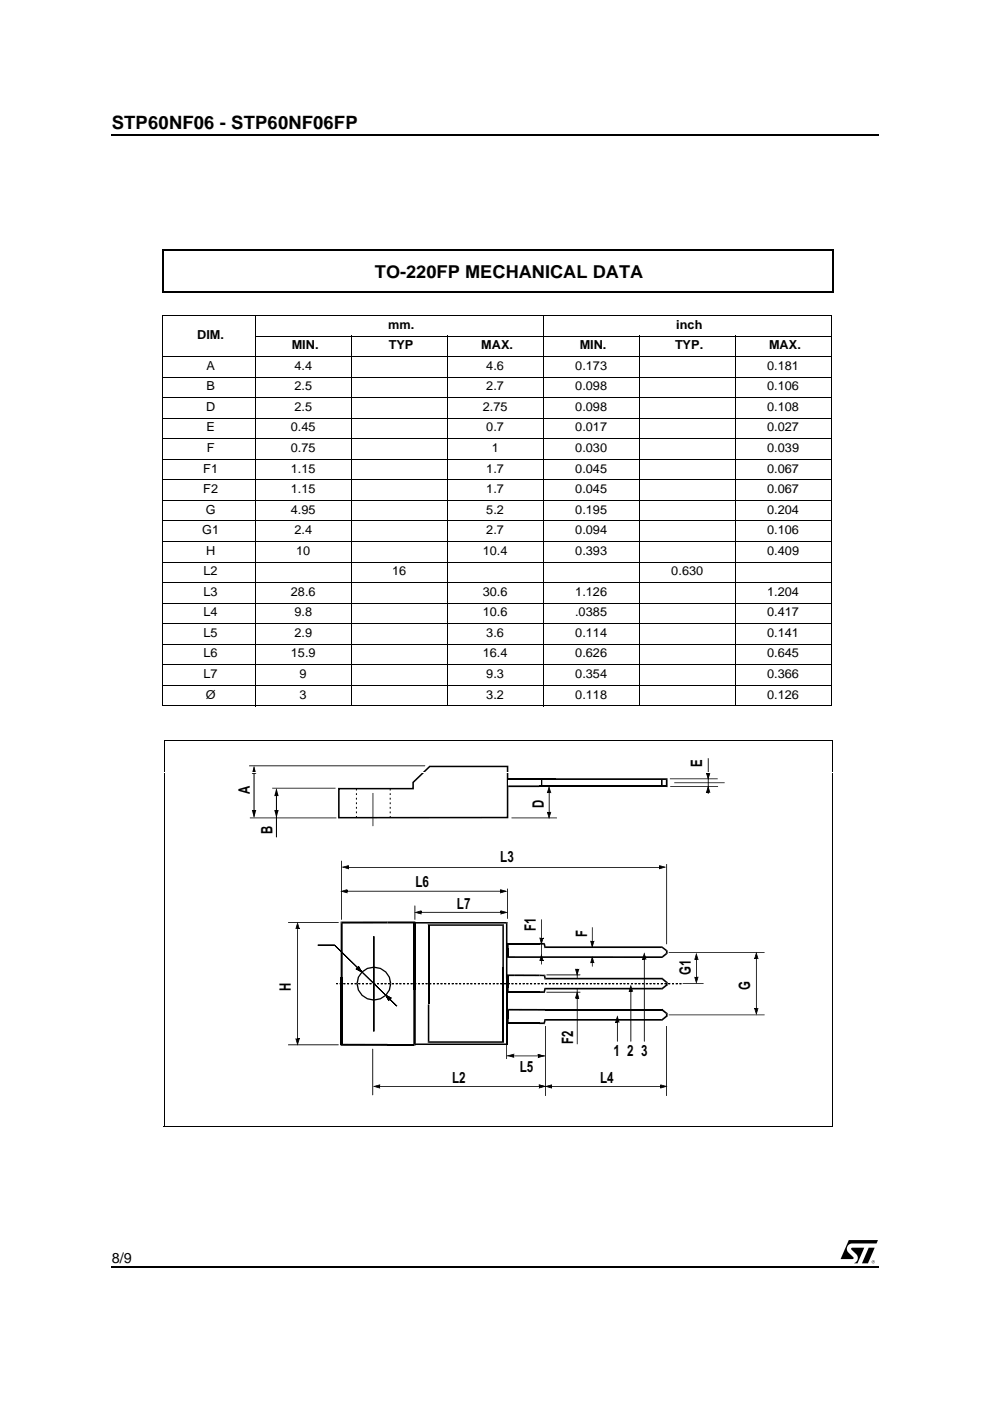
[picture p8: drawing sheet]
<svg xmlns="http://www.w3.org/2000/svg" width="210mm" height="297mm" viewBox="0 0 210 297" stroke-linecap="round" stroke-linejoin="round" font-family="sans-serif">
<path d="M23.6 28.4l.1 .3zM186.3 28.4l.1 .3zM23.6 268.4l.1 .3zM186.3 268.4l.1 .3z" fill="#000"/>
<path d="M23.7 28.5h162.6M23.7 268.6h162.6" fill="none" stroke="#000" stroke-width=".25"/>
<path d="M178.2 262.9h8v4.9h-8z" fill="#fff"/>
<path d="M180.5 264.6l2.7-.1-1.4 3.4-.7-.1a1.17 1.17 0 0 0 .5-1.9l-1.1-1zM184.2 264.5h1.3l-1.5 3.4h-1.2zM180 262.9h6.2l-.4 .7h-5.1a1.12 1.12 0 0 0-1.1 .8 1.12 1.12 0 0 0 .3 1.2l1 1v.3l-2.7 .1z" fill="#000"/>
<path d="M184.8 267.5a.35 .35 0 0 1 .7 0 .35 .35 0 0 1-.7 0zM184.9 267.5a.29 .29 0 0 0 .5 0 .29 .29 0 0 0-.5 0zM185 267.3l.3 .1v.3l-.2-.2-.1 .2zM185.1 267.4h.2z" fill="#231f20"/>
<g fill="#fff">
<path d="M23.7 34.8h162.5v224.9h-162.5z"/>
<path d="M34 246.7h142.5v3.8h-142.5z"/>
<path d="M34 244.7h7.1v4.3h-7.1z"/>
<path d="M34 43.9h142.5v3.7h-142.5z"/>
<path d="M34.8 157.1h141.6v81.6h-141.6z"/>
</g>
<path d="M34.8 157.1h141.7M34.8 157v81.7M176.4 157.1v81.7M34.7 238.7h141.7" fill="none" stroke="#000" stroke-width=".21"/>
<path d="M50.5 160.7h111.7v71.6h-111.7z" fill="#fff"/>
<path d="M71.8 167.2h15.8v-1.3l3.5-3.4h16.5v10.8l-35.8 .1z" fill-rule="evenodd" fill="#fff" stroke="#000" stroke-width=".33"/>
<g fill="#000">
<path d="M108.4 173.3h9.7v.2h-9.7z" fill-rule="evenodd"/>
<path d="M125.5 196.6h.2v8.3h-.2z" fill-rule="evenodd"/>
</g>
<path d="M88 195.7h19.4v25.7h-19.4z" fill-rule="evenodd" fill="#dedfdf"/>
<path d="M88 195.7h19.4v25.7h-19.4z" fill-rule="evenodd" fill="#fff"/>
<g fill="#000">
<path d="M87.8 195.5h.2l-.2 .2 .2-.2h19.4v.3h-19.4l.1-.1h-.3z" fill-rule="evenodd"/>
<path d="M107.3 195.7l.1 .1v-.3h.2v.2l-.2-.2 .2 .2v11.8h-.3z" fill-rule="evenodd"/>
<path d="M107.3 207.5h.3v1.9h-.3z" fill-rule="evenodd"/>
<path d="M87.8 200.4h.3v21l-.1-.2v.4h-.2v-.2l.2 .2-.2-.2z" fill-rule="evenodd"/>
<path d="M88 221.2h19.4l-.1 .2h.3v.2h-.2l.2-.2-.2 .2h-19.4z" fill-rule="evenodd"/>
</g>
<path d="M88 195.7v4.7M107.4 209.4v12" fill="none" stroke="#000" stroke-width=".33"/>
<path d="M90.9 196.1h15.8v24.8h-15.8z" fill-rule="evenodd" fill="#fff"/>
<path d="M90.9 196.1v16.9M106.7 205.2v6.6M106.7 211.9v9" fill="none" stroke="#000" stroke-width=".33"/>
<g fill="#000">
<path d="M90.7 196h.2l-.2 .1 .2-.1h15.8v.3h-15.8l.1-.2h-.3z" fill-rule="evenodd"/>
<path d="M106.5 196.1l.2 .2v-.3h.1v.1l-.1-.1 .1 .1v9.1h-.3z" fill-rule="evenodd"/>
<path d="M106.5 205.3h.3v6.6h-.3z" fill-rule="evenodd"/>
<path d="M90.7 213h.3v7.9l-.1-.1v.3h-.2v-.2l.2 .2-.2-.2z" fill-rule="evenodd"/>
<path d="M90.9 220.8h15.8l-.2 .1h.3v.2h-.1l.1-.2-.1 .2h-15.8z" fill-rule="evenodd"/>
</g>
<path d="M107.7 165.2h33.7v1.5h-33.7z" fill-rule="evenodd" fill="#fff"/>
<path d="M107.7 165.2h10.1M114.4 166.7h27" fill="none" stroke="#000" stroke-width=".35"/>
<g fill="#000">
<path d="M116.4 166.9l.4 1.2h-.7zM149.8 163.9h.7l-.4 1.2zM150.1 166.8l.4 1.2h-.7zM63.1 195.7l.3 1.2h-.7zM160 213.8h.7l-.3 1.2zM160.4 202.1l.3 1.1h-.7zM62.7 220.3h.7l-.3 1.1zM79.3 230.3l1.2-.3v.7z"/>
<path d="M57.7 167h13.5v.2h-13.5z" fill-rule="evenodd"/>
<path d="M53 173.3h18.3v.2h-18.3z" fill-rule="evenodd"/>
<path d="M107.5 166.7h.4l-.2-.2h6.7v.4h-6.7l-.2-.2 .2 .2h-.2z" fill-rule="evenodd"/>
<path d="M116.3 166.9h.2l-.4 1.2v-.1l-.2 .1h.2z" fill-rule="evenodd"/>
<path d="M116.1 168h.2v.1h-.2z" fill-rule="evenodd"/>
<path d="M116.3 168h.3v.1h-.3z" fill-rule="evenodd"/>
<path d="M116.4 166.6l.1 .3h-.2h.2l.4 1.1-.2 .1-.4-1.2h.2h-.2z" fill-rule="evenodd"/>
<path d="M116.6 168l.3 .1h-.3z" fill-rule="evenodd"/>
<path d="M141.2 165.2h.3v1.5l-.1 .2 .1-.2v.2h-.1v-.4l-.2 .2z" fill-rule="evenodd"/>
<path d="M117.8 165h23.6l.1 .2-.1-.2h.1v.2h-.3l.2 .2h-23.6z" fill-rule="evenodd"/>
<path d="M149.7 163.9l.1 .1 .1-.1 .3 1.2h-.1l-.3-1.2z" fill-rule="evenodd"/>
<path d="M149.8 163.9h.2v.1h-.2z" fill-rule="evenodd"/>
<path d="M150.1 166.8h.1l-.3 1.2-.1-.1-.1 .2h.1z" fill-rule="evenodd"/>
<path d="M149.8 167.9h.2v.2h-.2z" fill-rule="evenodd"/>
<path d="M150 163.9h.3v.1h-.3z" fill-rule="evenodd"/>
<path d="M150 167.9h.3v.2h-.3z" fill-rule="evenodd"/>
<path d="M150.4 163.9l.2 .1-.4 1.1h-.1h.1l-.1 .3v-.3h.1h-.1z" fill-rule="evenodd"/>
<path d="M150.1 160.8h.1v7.5h-.1z" fill-rule="evenodd"/>
<path d="M150.1 166.5l.1 .3h-.1h.1l.4 1.2h-.2l-.3-1.2h.1h-.1z" fill-rule="evenodd"/>
<path d="M150.3 167.9l.3 .2h-.3z" fill-rule="evenodd"/>
<path d="M150.3 163.9h.3h-.2l.1 .1h-.2z" fill-rule="evenodd"/>
<path d="M142 165h10.2v.2h-10.2z" fill-rule="evenodd"/>
<path d="M142.1 166.7h10.1v.2h-10.1z" fill-rule="evenodd"/>
<path d="M143 165.9h10.6v.1h-10.6z" fill-rule="evenodd"/>
<path d="M62.7 196.9l.2-.1v.2z" fill-rule="evenodd"/>
<path d="M62.9 196.8h.3v.2h-.3z" fill-rule="evenodd"/>
<path d="M63.1 195.5l.1 .2h-.2h.2l-.4 1.2h-.1l.3-1.2h.2h-.2z" fill-rule="evenodd"/>
<path d="M63.2 196.8h.2v.2h-.2z" fill-rule="evenodd"/>
<path d="M63 195.7h.2l.2 1.3h.2l-.2-.2v.1z" fill-rule="evenodd"/>
<path d="M115.6 217.5h.1v14.9h-.1z" fill-rule="evenodd"/>
<path d="M159.9 213.7l.1 .2 .1-.1 .3 1.2h-.1l-.3-1.3z" fill-rule="evenodd"/>
<path d="M160 213.7h.2v.2h-.2z" fill-rule="evenodd"/>
<path d="M160.3 202.1h.1l-.3 1.2-.1-.1-.1 .1h.1z" fill-rule="evenodd"/>
<path d="M160 203.2h.2v.1h-.2z" fill-rule="evenodd"/>
<path d="M160.2 213.7h.3v.2h-.3z" fill-rule="evenodd"/>
<path d="M160.2 203.2h.3v.1h-.3z" fill-rule="evenodd"/>
<path d="M160.6 213.8h.2l-.4 1.2h-.1h.1v.2l-.1-.2h.1h-.1z" fill-rule="evenodd"/>
<path d="M160.3 203h.1v11h-.1z" fill-rule="evenodd"/>
<path d="M160.4 201.8v.3h-.1h.1l.4 1.1-.2 .1-.3-1.2h.1h-.1z" fill-rule="evenodd"/>
<path d="M160.5 203.2l.3 .1h-.3z" fill-rule="evenodd"/>
<path d="M160.5 213.7h.3l-.2 .1 .1 .1h-.2z" fill-rule="evenodd"/>
<path d="M62.6 220.2h.3v.2z" fill-rule="evenodd"/>
<path d="M62.9 220.2h.3v.2h-.3z" fill-rule="evenodd"/>
<path d="M62.7 220.3h.1l.4 1.1h-.2l.2 .1-.1 .2-.1-.2h.2h-.2z" fill-rule="evenodd"/>
<path d="M63 197h.2v23.3h-.2z" fill-rule="evenodd"/>
<path d="M63.2 220.2h.2v.2h-.2z" fill-rule="evenodd"/>
<path d="M63.4 220.3v.1l.2-.2h-.2l-.2 1.3-.2-.1z" fill-rule="evenodd"/>
<path d="M79 222.4h.1v9.8h-.1z" fill-rule="evenodd"/>
<path d="M79 230.3h.3v.1v-.1l1.2-.4v.2l-1.2 .3v-.1v.1z" fill-rule="evenodd"/>
<path d="M80 230.3h60.8v.1h-60.8z" fill-rule="evenodd"/>
<path d="M79.3 230.3l1.2 .3-.1 .1 .2 .1v-.1l-1.3-.3z" fill-rule="evenodd"/>
<path d="M80.4 230.5h.2v.2h-.2z" fill-rule="evenodd"/>
<path d="M80.4 230.2h.2v.3h-.2z" fill-rule="evenodd"/>
<path d="M80.5 229.9l.1 .3h-.2z" fill-rule="evenodd"/>
</g>
<path d="M58.6 168.2v9.3M114.8 165.3v1.3v-1.3M150.1 160.8v7.5M63.1 197v23.3M115.7 217.5v14.9M160.4 203v11M79 222.4v9.8M80 230.4h60.8" fill="none" stroke="#000" stroke-width=".21"/>
<path d="M72.4 195.6h15.5v25.9h-15.5z" fill-rule="evenodd" fill="#eee"/>
<path d="M72.4 195.6h15.5v25.9h-15.5z" fill-rule="evenodd" fill="#fff"/>
<g fill="#000">
<path d="M72.2 195.4h.2v.4l.3-.2v11.6h-.5v-11.6l.2-.2-.2 .2z" fill-rule="evenodd"/>
<path d="M82.2 195.4h5.7l.2 .2-.2-.2h.2v.2h-.5l.3 .2h-5.7z" fill-rule="evenodd"/>
<path d="M72.2 221.5h.5l-.3-.2h9.8v.4h-9.8l-.2-.2 .2 .2h-.2z" fill-rule="evenodd"/>
<path d="M87.6 209.9h.5v11.6l-.2 .2 .2-.2v.2h-.2v-.4l-.3 .2z" fill-rule="evenodd"/>
</g>
<path d="M82.2 221.5h5.7" fill="none" stroke="#000" stroke-width=".42"/>
<path d="M87.9 195.6v14.3M72.4 207.2v14.3" fill="none" stroke="#000" stroke-width=".43"/>
<path d="M72.4 195.6h9.8" fill="none" stroke="#000" stroke-width=".44"/>
<circle cx="79.2" cy="208.6" r="3.5" fill="#fff"/>
<g fill="#000">
<path d="M72.4 189l1.2-.4v.7zM81.8 211l1.1 .6-.5 .5z"/>
<path d="M52.8 162.3h37.3v.2h-37.3z" fill-rule="evenodd"/>
<path d="M79 168.1h.2v7.1h-.2z" fill-rule="evenodd"/>
<path d="M61.1 195.5h10.7v.2h-10.7z" fill-rule="evenodd"/>
<path d="M72.3 182.5h.2v12.5h-.2z" fill-rule="evenodd"/>
<path d="M72.1 189l.3-.1v.2v-.2l1.2 .3v.2l-1.2-.3v-.2v.2z" fill-rule="evenodd"/>
<path d="M73.5 188.6h.2v.2h-.2z" fill-rule="evenodd"/>
<path d="M73.5 188.8h.2v.3h-.2z" fill-rule="evenodd"/>
<path d="M73.5 189.1h.2v.3z" fill-rule="evenodd"/>
<path d="M73.6 188.9h33.7v.1h-33.7z" fill-rule="evenodd"/>
<path d="M73.6 183.8h66.5v.2h-66.5z" fill-rule="evenodd"/>
<path d="M72.4 188.9l1.3-.3v-.1l-.2 .1 .1 .1-1.2 .4z" fill-rule="evenodd"/>
<path d="M107.5 188.4h.2v6.4h-.2z" fill-rule="evenodd"/>
<path d="M75.6 208.6h.3a3.4 3.4 0 0 0 3.4 3.3v.3a3.7 3.7 0 0 1-3.7-3.6z" fill-rule="evenodd"/>
<path d="M75.9 205.1l.1-.1 .6 1-1-.6z" fill-rule="evenodd"/>
<path d="M76.7 206l1.1-.8 1.5-.3v.3a3.4 3.4 0 0 0-3.4 3.4h-.3l.3-1.5z" fill-rule="evenodd"/>
<path d="M79.3 211.9a3.3 3.3 0 0 0 3.4-3.3h.3a3.7 3.7 0 0 1-3.7 3.6z" fill-rule="evenodd"/>
<path d="M79.3 204.9a3.7 3.7 0 0 1 3.7 3.7h-.3a3.3 3.3 0 0 0-3.4-3.4z" fill-rule="evenodd"/>
<path d="M61.1 221.5h10.7v.1h-10.7z" fill-rule="evenodd"/>
</g>
<path d="M52.8 162.4h37.3M61.1 195.6h10.7M72.4 182.5v12.5M73.6 188.9h33.7M73.6 183.9h66.5M79.3 198.5v20.2v-20.2M79.3 198.5v20.2M107.6 188.4v6.4M67.4 200.4h3.5l13.3 12.9-13.3-12.9zM75.9 205.1l-.3 .3 1 .6-1-.6 .4-.4 .6 1-.6-1zM81.8 211l1.1 .6-.5 .5-.6-1.1 .6 1.1 .5-.5zM61.1 221.5h10.7" fill="none" stroke="#000" stroke-width=".21"/>
<path d="M107.7 214.1h32.7l1 .8v.5l-1 .8h-24.8l-.2 .8h-7.7z" fill-rule="evenodd" fill="#fff"/>
<g fill="#000">
<path d="M107.5 214.1h.3v1.9h-.3z" fill-rule="evenodd"/>
<path d="M107.5 216h.3v1l-.1-.2v.3h-.2v-.1l.2 .1-.2-.1z" fill-rule="evenodd"/>
<path d="M107.7 216.8h1.3v.3h-1.3z" fill-rule="evenodd"/>
<path d="M107.5 213.9h.2l-.2 .2 .2-.2h7.9v.4h-7.9l.1-.2h-.3z" fill-rule="evenodd"/>
<path d="M114.4 216.8h1l-.2 .1 .4 .1-.1 .1h-.1l.2-.1-.2 .1h-1z" fill-rule="evenodd"/>
<path d="M115.4 216h.2v.4l.1-.1-.1 .7-.4-.1 .4-.9-.2 .2z" fill-rule="evenodd"/>
<path d="M115.6 216h24.8l-.1 .1 .2 .3h-24.9z" fill-rule="evenodd"/>
<path d="M140.4 213.9l1.1 .9-.2 .2-1-.8 .1 .1z" fill-rule="evenodd"/>
<path d="M140.3 216.1l1-.8-.1 .1h.4l-1.1 1z" fill-rule="evenodd"/>
<path d="M141.2 214.9l.1 .1 .2-.2 .1 .6h-.4z" fill-rule="evenodd"/>
</g>
<path d="M109 217h5.4M115.6 214.1h24.8" fill="none" stroke="#000" stroke-width=".35"/>
<path d="M107.7 200.1h7.7l.2 .7h24.8l1 .8v.5l-1 .8h-32.7z" fill-rule="evenodd" fill="#fff"/>
<g fill="#000">
<path d="M116.1 172.2h.7l-.4 1.2zM72.7 183.8l1.2-.3v.7zM88.1 193.5l1.2-.4v.7zM106.1 188.6l1.2 .4-1.2 .3zM106.2 193.1l1.2 .4-1.2 .3zM139.8 183.5l1.2 .3-1.2 .4zM114.5 198.9h.7l-.4 1.2zM114.8 202.5l.4 1.2h-.7zM122 205.5h.7l-.3 1.2zM122.4 210.5l.3 1.1h-.7zM125.2 199.6h.7l-.3 1.1zM125.6 203l.3 1.1h-.7z"/>
<path d="M130.9 215.5l.3 1.2h-.7zM136.6 202.2l.4 1.1h-.8zM147.3 207.2h.7l-.4 1.1zM147.6 202.3l.4 1.1h-.7zM114.3 230l1.2 .3-1.2 .4zM115.8 230.3l1.2-.3v.7zM140.1 230l1.2 .3-1.2 .4z"/>
<path d="M115.9 172.1l.2 .2v-.1l.4 1.2h-.2l-.2-1.3z" fill-rule="evenodd"/>
<path d="M116.1 172.1h.2v.2h-.2z" fill-rule="evenodd"/>
<path d="M116.3 172.1h.3v.2h-.3z" fill-rule="evenodd"/>
<path d="M116.7 172.2h.2l-.4 1.2h-.2h.2l-.1 .3-.1-.3h.2h-.2z" fill-rule="evenodd"/>
<path d="M116.3 167.4h.2v4.8h-.2z" fill-rule="evenodd"/>
<path d="M116.6 172.1h.3l-.2 .1 .1 .1h-.2z" fill-rule="evenodd"/>
<path d="M72.4 183.8h.3v.1v-.1l1.2-.4v.2l-1.2 .3v-.1v.1z" fill-rule="evenodd"/>
<path d="M72.7 183.8l1.2 .3-.1 .1 .2 .1v-.1l-1.3-.3z" fill-rule="evenodd"/>
<path d="M73.8 184h.2v.2h-.2z" fill-rule="evenodd"/>
<path d="M73.8 183.7h.2v.3h-.2z" fill-rule="evenodd"/>
<path d="M73.9 183.4l.1 .3h-.2z" fill-rule="evenodd"/>
<path d="M87.9 192h.2v3h-.2z" fill-rule="evenodd"/>
<path d="M87.8 193.5l.3-.1v.1v-.1l1.2 .3v.2l-1.2-.4v-.1v.1z" fill-rule="evenodd"/>
<path d="M89.2 193.1h.2v.2h-.2z" fill-rule="evenodd"/>
<path d="M89.2 193.3h.2v.3h-.2z" fill-rule="evenodd"/>
<path d="M89.2 193.6h.2v.3z" fill-rule="evenodd"/>
<path d="M89.3 193.3h18.1v.2h-18.1z" fill-rule="evenodd"/>
<path d="M88.1 193.4l1.3-.3v-.1l-.2 .1 .1 .1-1.2 .3z" fill-rule="evenodd"/>
<path d="M106 188.6h.2v.2h-.2z" fill-rule="evenodd"/>
<path d="M106 188.8h.2v.3h-.2z" fill-rule="evenodd"/>
<path d="M106 189.1h.2l-.2 .3z" fill-rule="evenodd"/>
<path d="M106.1 193.1h.2v.2h-.2z" fill-rule="evenodd"/>
<path d="M106.1 193.3h.2v.3h-.2z" fill-rule="evenodd"/>
<path d="M106 188.5v.1l1.3 .3v.2l-1.2-.4 .1-.1z" fill-rule="evenodd"/>
<path d="M106.1 193.6h.2l-.2 .3z" fill-rule="evenodd"/>
<path d="M106.1 193v.1l1.3 .3v.1l-1.2-.3 .1-.1z" fill-rule="evenodd"/>
<path d="M106.1 189.2l1.2-.3v.2v-.2l.3 .1-.3 .1v-.2v.2l-1.2 .3z" fill-rule="evenodd"/>
<path d="M106.2 193.7l1.2-.3v.1v-.1l.3 .1h-.3v-.1v.1l-1.2 .4z" fill-rule="evenodd"/>
<path d="M107.5 199.9h.2v.4l.1-.2v1h-.3v-1l.2-.2-.2 .2z" fill-rule="evenodd"/>
<path d="M114.3 198.8h.4v.2z" fill-rule="evenodd"/>
<path d="M114.7 198.8h.2v.2h-.2z" fill-rule="evenodd"/>
<path d="M114.9 198.8h.3v.2h-.3z" fill-rule="evenodd"/>
<path d="M115.1 198.9l.1 .1 .1-.2h-.1l-.3 1.3-.2-.1z" fill-rule="evenodd"/>
<path d="M125.1 199.5h.3v.1z" fill-rule="evenodd"/>
<path d="M125.4 199.5h.3v.1h-.3z" fill-rule="evenodd"/>
<path d="M125.7 199.5h.2v.1h-.2z" fill-rule="evenodd"/>
<path d="M125.8 199.6h.1l.1-.1h-.1l-.3 1.2h-.1z" fill-rule="evenodd"/>
<path d="M139.8 184.1l1.2-.3v.1l-1.3 .3v.1l.2-.1z" fill-rule="evenodd"/>
<path d="M139.7 184h.2v.2h-.2z" fill-rule="evenodd"/>
<path d="M139.7 183.7h.2v.3h-.2z" fill-rule="evenodd"/>
<path d="M139.7 183.4l.2 .3h-.2z" fill-rule="evenodd"/>
<path d="M139.8 183.4l1.2 .4v.1v-.1h.3l-.3 .1v-.1v.1l-1.2-.3z" fill-rule="evenodd"/>
<path d="M107.5 202.9h.3l-.1-.2 32.7 .1v.3h-32.7l-.2-.2 .2 .2h-.2z" fill-rule="evenodd"/>
<path d="M107.5 201.1h.3v1.8h-.3z" fill-rule="evenodd"/>
<path d="M107.7 199.9h1.3v.4h-1.3z" fill-rule="evenodd"/>
<path d="M114.4 203.6h.3v.1z" fill-rule="evenodd"/>
<path d="M114.7 203.6h.2v.1h-.2z" fill-rule="evenodd"/>
<path d="M114.4 198.9h.1l.4 1.1h-.2l.2 .1-.1 .2-.1-.2h.2h-.2z" fill-rule="evenodd"/>
<path d="M114.7 194.9h.2v9.6h-.2z" fill-rule="evenodd"/>
<path d="M114.8 202.2l.1 .3h-.2h.2l-.4 1.2-.1-.1 .3-1.1h.2h-.2z" fill-rule="evenodd"/>
<path d="M114.9 203.6h.3v.1h-.3z" fill-rule="evenodd"/>
<path d="M114.7 202.5h.2l.3 1.2h.1l-.1-.1-.1 .1z" fill-rule="evenodd"/>
<path d="M114.4 199.9h1l.2 .2-.2-.2 .2 .2h-.4l.2 .2h-1z" fill-rule="evenodd"/>
<path d="M115.2 200.1h.4l.1 .7-.1-.2v.4h-.2v-.1l.2 .1z" fill-rule="evenodd"/>
<path d="M115.9 206.6h7.1v.2h-7.1z" fill-rule="evenodd"/>
<path d="M115.9 210.3h7.1v.1h-7.1z" fill-rule="evenodd"/>
<path d="M121.9 211.6l.3-.1v.2z" fill-rule="evenodd"/>
<path d="M121.9 205.4h.3v.2z" fill-rule="evenodd"/>
<path d="M122.2 205.4h.3v.2h-.3z" fill-rule="evenodd"/>
<path d="M122.2 211.5h.3v.2h-.3z" fill-rule="evenodd"/>
<path d="M121.9 205.5h.2l.3 1.1h-.1l.1 .1v.2l-.1-.2h.1h-.1z" fill-rule="evenodd"/>
<path d="M122.4 210.2v.2l-.1 .1h.1l-.3 1.1h-.2l.4-1.2h.1h-.1z" fill-rule="evenodd"/>
<path d="M122.5 205.4h.2v.2h-.2z" fill-rule="evenodd"/>
<path d="M122.5 211.5h.2v.2h-.2z" fill-rule="evenodd"/>
<path d="M122.6 205.5l.1 .1 .1-.2h-.1l-.3 1.3-.1-.1z" fill-rule="evenodd"/>
<path d="M122.3 210.5l.1-.1 .3 1.3h.1l-.1-.2-.1 .1z" fill-rule="evenodd"/>
<path d="M125.2 204.1l.2-.1v.2z" fill-rule="evenodd"/>
<path d="M125.4 204h.3v.2h-.3z" fill-rule="evenodd"/>
<path d="M125.2 199.6h.1l.3 1.1h-.1h.1v.3l-.1-.3h.1h-.1z" fill-rule="evenodd"/>
<path d="M125.6 202.7v.2l-.1 .1h.1l-.3 1.1h-.1l.3-1.2h.1h-.1z" fill-rule="evenodd"/>
<path d="M125.7 204h.2v.2h-.2z" fill-rule="evenodd"/>
<path d="M125.5 203l.1-.1 .3 1.3h.1l-.1-.2-.1 .1z" fill-rule="evenodd"/>
<path d="M130.8 215.5h.2l-.4 1.2-.1-.1-.1 .2h.1z" fill-rule="evenodd"/>
<path d="M130.5 216.6h.2v.2h-.2z" fill-rule="evenodd"/>
<path d="M130.7 216.6h.3v.2h-.3z" fill-rule="evenodd"/>
<path d="M130.8 215.8h.2v5h-.2z" fill-rule="evenodd"/>
<path d="M130.9 215.3l.1 .2h-.2h.2l.3 1.2h-.1l-.4-1.2h.2h-.2z" fill-rule="evenodd"/>
<path d="M131 216.6l.4 .2h-.4z" fill-rule="evenodd"/>
<path d="M133.7 209.5h.1v11.3h-.1z" fill-rule="evenodd"/>
<path d="M136.5 202.2h.2l-.4 1.2-.1-.1-.1 .1h.1z" fill-rule="evenodd"/>
<path d="M136.2 203.3h.3v.1h-.3z" fill-rule="evenodd"/>
<path d="M136.5 203.3h.2v.1h-.2z" fill-rule="evenodd"/>
<path d="M136.6 201.9l.1 .3h-.2h.2l.3 1.1-.1 .1-.4-1.2h.2h-.2z" fill-rule="evenodd"/>
<path d="M136.7 203.3l.4 .1h-.4z" fill-rule="evenodd"/>
<path d="M140.3 202.8l1-.8 .2 .3-1.1 .8v-.3z" fill-rule="evenodd"/>
<path d="M115.6 200.6l24.9 .1-.1-.1v.4h-24.8z" fill-rule="evenodd"/>
<path d="M141.2 217.5h.2v14.9h-.2z" fill-rule="evenodd"/>
<path d="M141.3 183.2h.1v17h-.1z" fill-rule="evenodd"/>
<path d="M141.2 201.6h.4l-.1 .7 .1-.2-.1 .2-.2-.3-.1 .1z" fill-rule="evenodd"/>
<path d="M140.5 200.7l1.1 .9-.1-.1 .1 .1h-.4l.1 .1-1-.7z" fill-rule="evenodd"/>
<path d="M144.8 208.5h4.4v.1h-4.4z" fill-rule="evenodd"/>
<path d="M147.2 207.1l.1 .2 .1-.1 .3 1.1-.1 .1-.3-1.3z" fill-rule="evenodd"/>
<path d="M147.3 207.1h.2v.2h-.2z" fill-rule="evenodd"/>
<path d="M147.6 202.3h.1l-.3 1.2-.1-.1-.1 .1h.1z" fill-rule="evenodd"/>
<path d="M147.3 203.4h.2v.1h-.2z" fill-rule="evenodd"/>
<path d="M147.5 207.1h.3v.2h-.3z" fill-rule="evenodd"/>
<path d="M147.5 203.4h.3v.1h-.3z" fill-rule="evenodd"/>
<path d="M147.9 207.2h.2l-.4 1.2h-.1h.1l-.1 .2v-.2l.1-.1h-.1z" fill-rule="evenodd"/>
<path d="M147.6 202.7h.1v5.1h-.1z" fill-rule="evenodd"/>
<path d="M147.6 202l.1 .3h-.1h.1l.4 1.1-.2 .1-.3-1.2h.1h-.1z" fill-rule="evenodd"/>
<path d="M147.8 203.4l.3 .1h-.3z" fill-rule="evenodd"/>
<path d="M147.8 207.1h.3l-.2 .1 .1 .1h-.2z" fill-rule="evenodd"/>
<path d="M114.3 230.6l1.2-.3v.1l-1.3 .3v.1l.2-.1z" fill-rule="evenodd"/>
<path d="M114.2 230.5h.2v.2h-.2z" fill-rule="evenodd"/>
<path d="M114.2 230.2h.2v.3h-.2z" fill-rule="evenodd"/>
<path d="M114.2 229.9l.2 .3h-.2z" fill-rule="evenodd"/>
<path d="M114.3 229.9l1.2 .4v.1v-.1h.3l-.3 .1v-.1v.1l-1.2-.3z" fill-rule="evenodd"/>
<path d="M115.5 230.3h.2v.1v-.1l1.2-.4 .1 .2-1.2 .3v-.1l-.1 .1z" fill-rule="evenodd"/>
<path d="M115.8 230.3l1.2 .3-.1 .1 .1 .1v-.1l-1.3-.3z" fill-rule="evenodd"/>
<path d="M116.9 230.5h.1v.2h-.1z" fill-rule="evenodd"/>
<path d="M116.9 230.2h.1v.3h-.1z" fill-rule="evenodd"/>
<path d="M116.9 229.9l.1 .3h-.1z" fill-rule="evenodd"/>
<path d="M122.3 205.4h.2v16h-.2z" fill-rule="evenodd"/>
<path d="M140.1 230.6l1.2-.3v.1l-1.3 .3v.1l.2-.1z" fill-rule="evenodd"/>
<path d="M140 230.5h.2v.2h-.2z" fill-rule="evenodd"/>
<path d="M140 230.2h.2v.3h-.2z" fill-rule="evenodd"/>
<path d="M140 229.9l.2 .3h-.2z" fill-rule="evenodd"/>
<path d="M140.1 229.9l1.2 .4v.1v-.1h.3l-.3 .1v-.1v.1l-1.2-.3z" fill-rule="evenodd"/>
</g>
<path d="M109 200.1h5.4" fill="none" stroke="#000" stroke-width=".35"/>
<path d="M116.4 167.4v4.8M88 192v3M89.3 193.4h18.1M141.4 183.2v17M115.9 206.7h7.1M115.9 210.4h7.1M130.9 215.8v5M133.8 209.5v11.3M141.3 217.5v14.9M147.7 202.7v5.1" fill="none" stroke="#000" stroke-width=".21"/>
<path d="M107.7 206.8h7.8l.1 .7h24.8l1 .8v.5l-1 .8h-24.8l-.2 .7h-7.7z" fill-rule="evenodd" fill="#fff"/>
<g fill="#000">
<path d="M53.9 162.4l.4 1.7h-.9zM53.4 171.7h.9l-.4 1.7zM58.6 167.1l.5 1.7h-1zM58.1 171.7h1l-.5 1.7zM133.7 209l.4 1.2h-.7zM107.8 223.8l1.1-.3v.7zM114.1 223.6l1.2 .3-1.2 .3z"/>
<path d="M107.3 217.5h.2v7h-.2z" fill-rule="evenodd"/>
<path d="M107.5 206.8h.3v.9h-.3z" fill-rule="evenodd"/>
<path d="M107.5 207.7h.3v1.7h-.3z" fill-rule="evenodd"/>
<path d="M107.5 209.4h.3v.9l-.1-.1v.3h-.2v-.2l.2 .2-.2-.2z" fill-rule="evenodd"/>
<path d="M107.7 210.2h1.3v.3h-1.3z" fill-rule="evenodd"/>
<path d="M107.5 206.6h.2l-.2 .2 .2-.2h1.3v.4h-1.3l.1-.2h-.3z" fill-rule="evenodd"/>
<path d="M114.4 206.6l1.1 .1v.3h-1.1z" fill-rule="evenodd"/>
<path d="M114.4 210.2h1l-.2 .1 .4 .1-.1 .1h-.1l.2-.1-.2 .1h-1z" fill-rule="evenodd"/>
<path d="M115.6 207.3h24.8v.4h-24.8l-.2-.2 .2 .2h-.2v-.2h.3z" fill-rule="evenodd"/>
<path d="M115.5 206.6l.1 .1v.1l-.1-.1 .1 .1 .1 .7h-.3l-.1-.6 .2 .1z" fill-rule="evenodd"/>
<path d="M115.4 209.4h.2v.4l.1-.2-.1 .8-.4-.1 .4-.9-.2 .2z" fill-rule="evenodd"/>
<path d="M133.7 209h.1l-.3 1.2-.1-.1-.1 .2h.1z" fill-rule="evenodd"/>
<path d="M133.4 210.1h.2v.2h-.2z" fill-rule="evenodd"/>
<path d="M133.6 210.1h.3v.2h-.3z" fill-rule="evenodd"/>
<path d="M133.7 208.7l.1 .3h-.1h.1l.4 1.2h-.2l-.3-1.2h.1h-.1z" fill-rule="evenodd"/>
<path d="M133.9 210.1l.3 .2h-.3z" fill-rule="evenodd"/>
<path d="M136.5 202.6h.2v18.2h-.2z" fill-rule="evenodd"/>
<path d="M115.6 209.4h24.8l-.1 .1 .2 .2-24.9 .1z" fill-rule="evenodd"/>
<path d="M140.4 207.3l1.1 .9-.2 .2-1-.8 .1 .1z" fill-rule="evenodd"/>
<path d="M140.3 209.5l1-.8-.1 .1h.4l-1.1 .9z" fill-rule="evenodd"/>
<path d="M141.2 208.3l.1 .1 .3-.2v.6h-.4z" fill-rule="evenodd"/>
<path d="M141.8 215.1h20.3v.2h-20.3z" fill-rule="evenodd"/>
<path d="M141.8 201.9h20.3v.1h-20.3z" fill-rule="evenodd"/>
<path d="M107.4 223.8h8.2v.2h-8.2z" fill-rule="evenodd"/>
<path d="M107.5 223.8l.2-.1v.2v-.2l1.2-.3 .1 .2-1.2 .3v-.2l-.1 .2z" fill-rule="evenodd"/>
<path d="M107.8 223.7l1.2 .4-.1 .1 .1 .1v-.1l-1.3-.3z" fill-rule="evenodd"/>
<path d="M108.9 224h.1v.2h-.1z" fill-rule="evenodd"/>
<path d="M108.9 223.7h.1v.3h-.1z" fill-rule="evenodd"/>
<path d="M108.9 223.4l.1 .3h-.1z" fill-rule="evenodd"/>
<path d="M114.1 224.2l1.2-.4v.2l-1.3 .2v.2l.2-.2z" fill-rule="evenodd"/>
<path d="M114 224h.2v.2h-.2z" fill-rule="evenodd"/>
<path d="M114 223.8h.2v.2h-.2z" fill-rule="evenodd"/>
<path d="M114 223.5l.2 .3h-.2z" fill-rule="evenodd"/>
<path d="M114.1 223.5l1.2 .3v.2v-.2l.2 .1-.2 .1v-.2v.2l-1.2-.4z" fill-rule="evenodd"/>
<path d="M114.1 223.5l1.2 .3v.2v-.2l.2 .1-.2 .1v-.2v.2l-1.2-.4z" fill-rule="evenodd"/>
<path d="M114.3 229.9l1.2 .4v.1v-.1h.3l-.3 .1v-.1v.1l-1.2-.3z" fill-rule="evenodd"/>
</g>
<path d="M109 206.8h5.4" fill="none" stroke="#000" stroke-width=".37"/>
<path d="M109 210.3h5.4" fill="none" stroke="#000" stroke-width=".35"/>
<g fill="none" stroke="#000" stroke-width=".21">
<path d="M53.9 162.7v10.4M58.6 167.4v10.1M140.3 165.3v1.3v-1.3M71.6 208.6h-.3h.3M72.4 208.6h-.4h.4M73.2 208.6h-.4h.4M74 208.6h-.4h.4M74.8 208.6h-.4h.4M75.6 208.6h-.4h.4M76.4 208.6h-.4h.4M77.2 208.6h-.4h.4M78 208.6h-.4h.4"/>
<path d="M78.8 208.6h-.4h.4M79.6 208.6h-.4h.4M80.3 208.6h-.4h.4M81.1 208.6h-.4h.4M81.9 208.6h-.4h.4M82.7 208.6h-.4h.4M83.5 208.6h-.4h.4M84.3 208.6h-.4h.4M85.1 208.6h-.4h.4M85.9 208.6h-.4h.4M86.7 208.6h-.4h.4M87.5 208.6h-.4h.4"/>
<path d="M88.3 208.6h-.4h.4M89.1 208.6h-.4h.4M89.8 208.6h-.4h.4M90.6 208.6h-.4h.4M91.4 208.6h-.4h.4M92.2 208.6h-.4h.4M93 208.6h-.4h.4M93.8 208.6h-.4h.4M94.6 208.6h-.4h.4M95.4 208.6h-.4h.4M96.2 208.6h-.4h.4M97 208.6h-.4h.4"/>
<path d="M97.8 208.6h-.4h.4M98.6 208.6h-.4h.4M99.3 208.6h-.3h.3M100.1 208.6h-.4h.4M100.9 208.6h-.4h.4M101.7 208.6h-.4h.4M102.5 208.6h-.4h.4M103.3 208.6h-.4h.4M104.1 208.6h-.4h.4M104.9 208.6h-.4h.4M105.7 208.6h-.4h.4M106.5 208.6h-.4h.4"/>
<path d="M107.3 208.6h-.4h.4M108.1 208.6h-.4h.4M108.9 208.6h-.4h.4M109.6 208.6h-.4h.4M110.4 208.6h-.4h.4M111.2 208.6h-.4h.4M112 208.6h-.4h.4M112.8 208.6h-.4h.4M113.6 208.6h-.4h.4M114.4 208.6h-.4h.4M115.2 208.6h-.4h.4M116 208.6h-.4h.4"/>
<path d="M116.8 208.6h-.4h.4M117.6 208.6h-.4h.4M118.4 208.6h-.4h.4M119.1 208.6h-.4h.4M119.9 208.6h-.4h.4M120.7 208.6h-.4h.4M121.5 208.6h-.4h.4M122.3 208.6h-.4h.4M123.1 208.6h-.4h.4M123.9 208.6h-.4h.4M124.7 208.6h-.4h.4M125.5 208.6h-.4h.4"/>
<path d="M126.3 208.6h-.4h.4M127 208.6h-.3h.3M127.8 208.6h-.4h.4M128.6 208.6h-.4h.4M129.4 208.6h-.4h.4M130.2 208.6h-.4h.4M131 208.6h-.4h.4M131.8 208.6h-.4h.4M132.6 208.6h-.4h.4M133.4 208.6h-.4h.4M134.2 208.6h-.4h.4M135 208.6h-.4h.4"/>
<path d="M135.8 208.6h-.4h.4M136.6 208.6h-.4h.4M136.6 202.6v18.2M137.3 208.6h-.4h.4M138.1 208.6h-.4h.4M138.9 208.6h-.4h.4M139.7 208.6h-.4h.4M140.5 208.6h-.4h.4M141.3 208.6h-.4h.4M142.1 208.6h-.4h.4M142.9 208.6h-.4h.4M143.7 208.6h-.4h.4"/>
<path d="M144.5 208.6h-.4h.4"/>
</g>
<path d="M75.6 167.2v6.2M82.7 167.2v6.2" fill="none" stroke="#000" stroke-width=".21" stroke-dasharray=".4 .6" stroke-linecap="butt"/>
<g fill="#fff">
<path d="M34.4 60.8l142.7 .1z"/>
<path d="M177.1 60.8v103.1z"/>
<path d="M34.4 163.8l142.7 .1z"/>
<path d="M34.4 60.8v103z"/>
</g>
<g fill="none" stroke="#000" stroke-width=".21">
<path d="M34.3 66.9h142M34.3 75.6h142M34.3 80h142M34.4 67v82.6M54 71.2h122.3M54.1 66.8v83M74.5 71.2v78.6M94.8 71.2v78.6M115.2 66.8v83M135.5 71.2v78.6M155.8 71.2v78.6M176.2 67v82.6"/>
<path d="M34.3 84.3h142M34.3 88.7h142M34.3 93h142M34.3 97.4h142M34.3 101.7h142M34.3 106.1h142M34.3 110.5h142M34.3 114.8h142M34.3 119.2h142M34.3 123.5h142M34.3 127.9h142M34.3 132.2h142"/>
<path d="M34.3 136.6h142M34.3 141h142M34.3 145.3h142M34.3 149.7h142"/>
</g>
<path d="M34.6 53h142.1M34.5 61.9h142.1" fill="none" stroke="#000" stroke-width=".27"/>
<path d="M34.6 52.9v9M176.6 53v9" fill="none" stroke="#000" stroke-width=".28"/>
<text font-size="3.9" x="23.7" y="27.4">STP60NF06 - STP60NF06FP</text>
<text font-size="3.8" x="79.5" y="58.9">TO-220FP MECHANICAL DATA</text>
<g font-size="3.3">
<text x="148.9" y="162.6" transform="rotate(-90 148.9 162.6)">E</text>
<text x="53" y="168.4" transform="rotate(-90 53 168.4)">A</text>
<text x="115.3" y="171.4" transform="rotate(-90 115.3 171.4)">D</text>
<text x="57.8" y="176.8" transform="rotate(-90 57.8 176.8)">B</text>
<text x="106.1" y="182.9">L3</text>
<text x="88.1" y="188">L6</text>
<text x="96.9" y="192.8">L7</text>
<text x="113.6" y="197.5" transform="rotate(-90 113.6 197.5)">F1</text>
<text x="124.5" y="198.6" transform="rotate(-90 124.5 198.6)">F</text>
<text x="146.5" y="206.7" transform="rotate(-90 146.5 206.7)">G1</text>
<text x="159.1" y="210" transform="rotate(-90 159.1 210)">G</text>
<text x="61.7" y="210.1" transform="rotate(-90 61.7 210.1)">H</text>
<text x="121.5" y="221.4" transform="rotate(-90 121.5 221.4)">F2</text>
<text x="110.2" y="227.3">L5</text>
<text x="130.1" y="223.9">1 2 3</text>
<text x="95.8" y="229.7">L2</text>
<text x="127.2" y="229.7">L4</text>
</g>
<text font-size="3" x="23.7" y="267.7">8/9</text>
<g font-size="2.6">
<text x="41.8" y="71.8">DIM.</text>
<text x="82.3" y="69.7">mm.</text>
<text x="143.4" y="69.7">inch</text>
<text x="61.9" y="74">MIN.</text>
<text x="82.4" y="74">TYP</text>
<text x="102" y="74">MAX.</text>
<text x="122.9" y="74">MIN.</text>
<text x="143.1" y="74">TYP.</text>
<text x="163.1" y="74">MAX.</text>
<text x="43.8" y="78.4">A</text>
<text x="43.8" y="82.8">B</text>
<text x="62.4" y="78.4">4.4</text>
<text x="62.4" y="82.8">2.5</text>
<text x="103.1" y="78.4">4.6</text>
<text x="103.1" y="82.8">2.7</text>
<text x="121.9" y="78.4">0.173</text>
<text x="121.9" y="82.8">0.098</text>
<text x="162.7" y="78.4">0.181</text>
<text x="162.7" y="82.8">0.106</text>
<text x="43.7" y="87.1">D</text>
<text x="62.4" y="87.1">2.5</text>
<text x="102.4" y="87.1">2.75</text>
<text x="121.9" y="87.1">0.098</text>
<text x="162.7" y="87.1">0.108</text>
<text x="43.8" y="91.5">E</text>
<text x="43.8" y="95.8">F</text>
<text x="61.7" y="91.5">0.45</text>
<text x="61.7" y="95.8">0.75</text>
<text x="103.1" y="91.5">0.7</text>
<text x="104.3" y="95.8">1</text>
<text x="121.9" y="91.5">0.017</text>
<text x="121.9" y="95.8">0.030</text>
<text x="162.7" y="91.5">0.027</text>
<text x="162.7" y="95.8">0.039</text>
<text x="43.1" y="100.2">F1</text>
<text x="61.7" y="100.2">1.15</text>
<text x="103.1" y="100.2">1.7</text>
<text x="122" y="100.2">0.045</text>
<text x="162.7" y="100.2">0.067</text>
<text x="43.1" y="104.6">F2</text>
<text x="61.7" y="104.6">1.15</text>
<text x="103.1" y="104.6">1.7</text>
<text x="122" y="104.6">0.045</text>
<text x="162.7" y="104.6">0.067</text>
<text x="42.9" y="113.3">G1</text>
<text x="43.6" y="108.9">G</text>
<text x="61.7" y="108.9">4.95</text>
<text x="62.4" y="113.3">2.4</text>
<text x="103.1" y="113.3">2.7</text>
<text x="103.1" y="108.9">5.2</text>
<text x="121.9" y="108.9">0.195</text>
<text x="121.9" y="113.3">0.094</text>
<text x="162.7" y="108.9">0.204</text>
<text x="162.7" y="113.3">0.106</text>
<text x="43.7" y="117.6">H</text>
<text x="62.8" y="117.6">10</text>
<text x="102.4" y="117.6">10.4</text>
<text x="121.9" y="117.6">0.393</text>
<text x="162.7" y="117.6">0.409</text>
<text x="43.2" y="122">L2</text>
<text x="83.1" y="122">16</text>
<text x="142.3" y="122">0.630</text>
<text x="43.2" y="126.3">L3</text>
<text x="43.2" y="130.7">L4</text>
<text x="61.7" y="126.3">28.6</text>
<text x="62.4" y="130.7">9.8</text>
<text x="102.3" y="126.3">30.6</text>
<text x="102.4" y="130.7">10.6</text>
<text x="121.9" y="126.3">1.126</text>
<text x="121.9" y="130.7">.0385</text>
<text x="162.7" y="126.3">1.204</text>
<text x="162.7" y="130.7">0.417</text>
<text x="43.2" y="135">L5</text>
<text x="62.4" y="135">2.9</text>
<text x="103.1" y="135">3.6</text>
<text x="121.9" y="135">0.114</text>
<text x="162.7" y="135">0.141</text>
<text x="43.2" y="139.4">L6</text>
<text x="43.2" y="143.8">L7</text>
<text x="61.7" y="139.4">15.9</text>
<text x="63.5" y="143.8">9</text>
<text x="102.3" y="139.4">16.4</text>
<text x="103.1" y="143.8">9.3</text>
<text x="121.9" y="139.4">0.626</text>
<text x="121.9" y="143.8">0.354</text>
<text x="162.7" y="139.4">0.645</text>
<text x="162.7" y="143.8">0.366</text>
<text x="43.6" y="148.1">Ø</text>
<text x="63.5" y="148.1">3</text>
<text x="103.1" y="148.1">3.2</text>
<text x="121.9" y="148.1">0.118</text>
<text x="162.7" y="148.1">0.126</text>
</g>
</svg>
